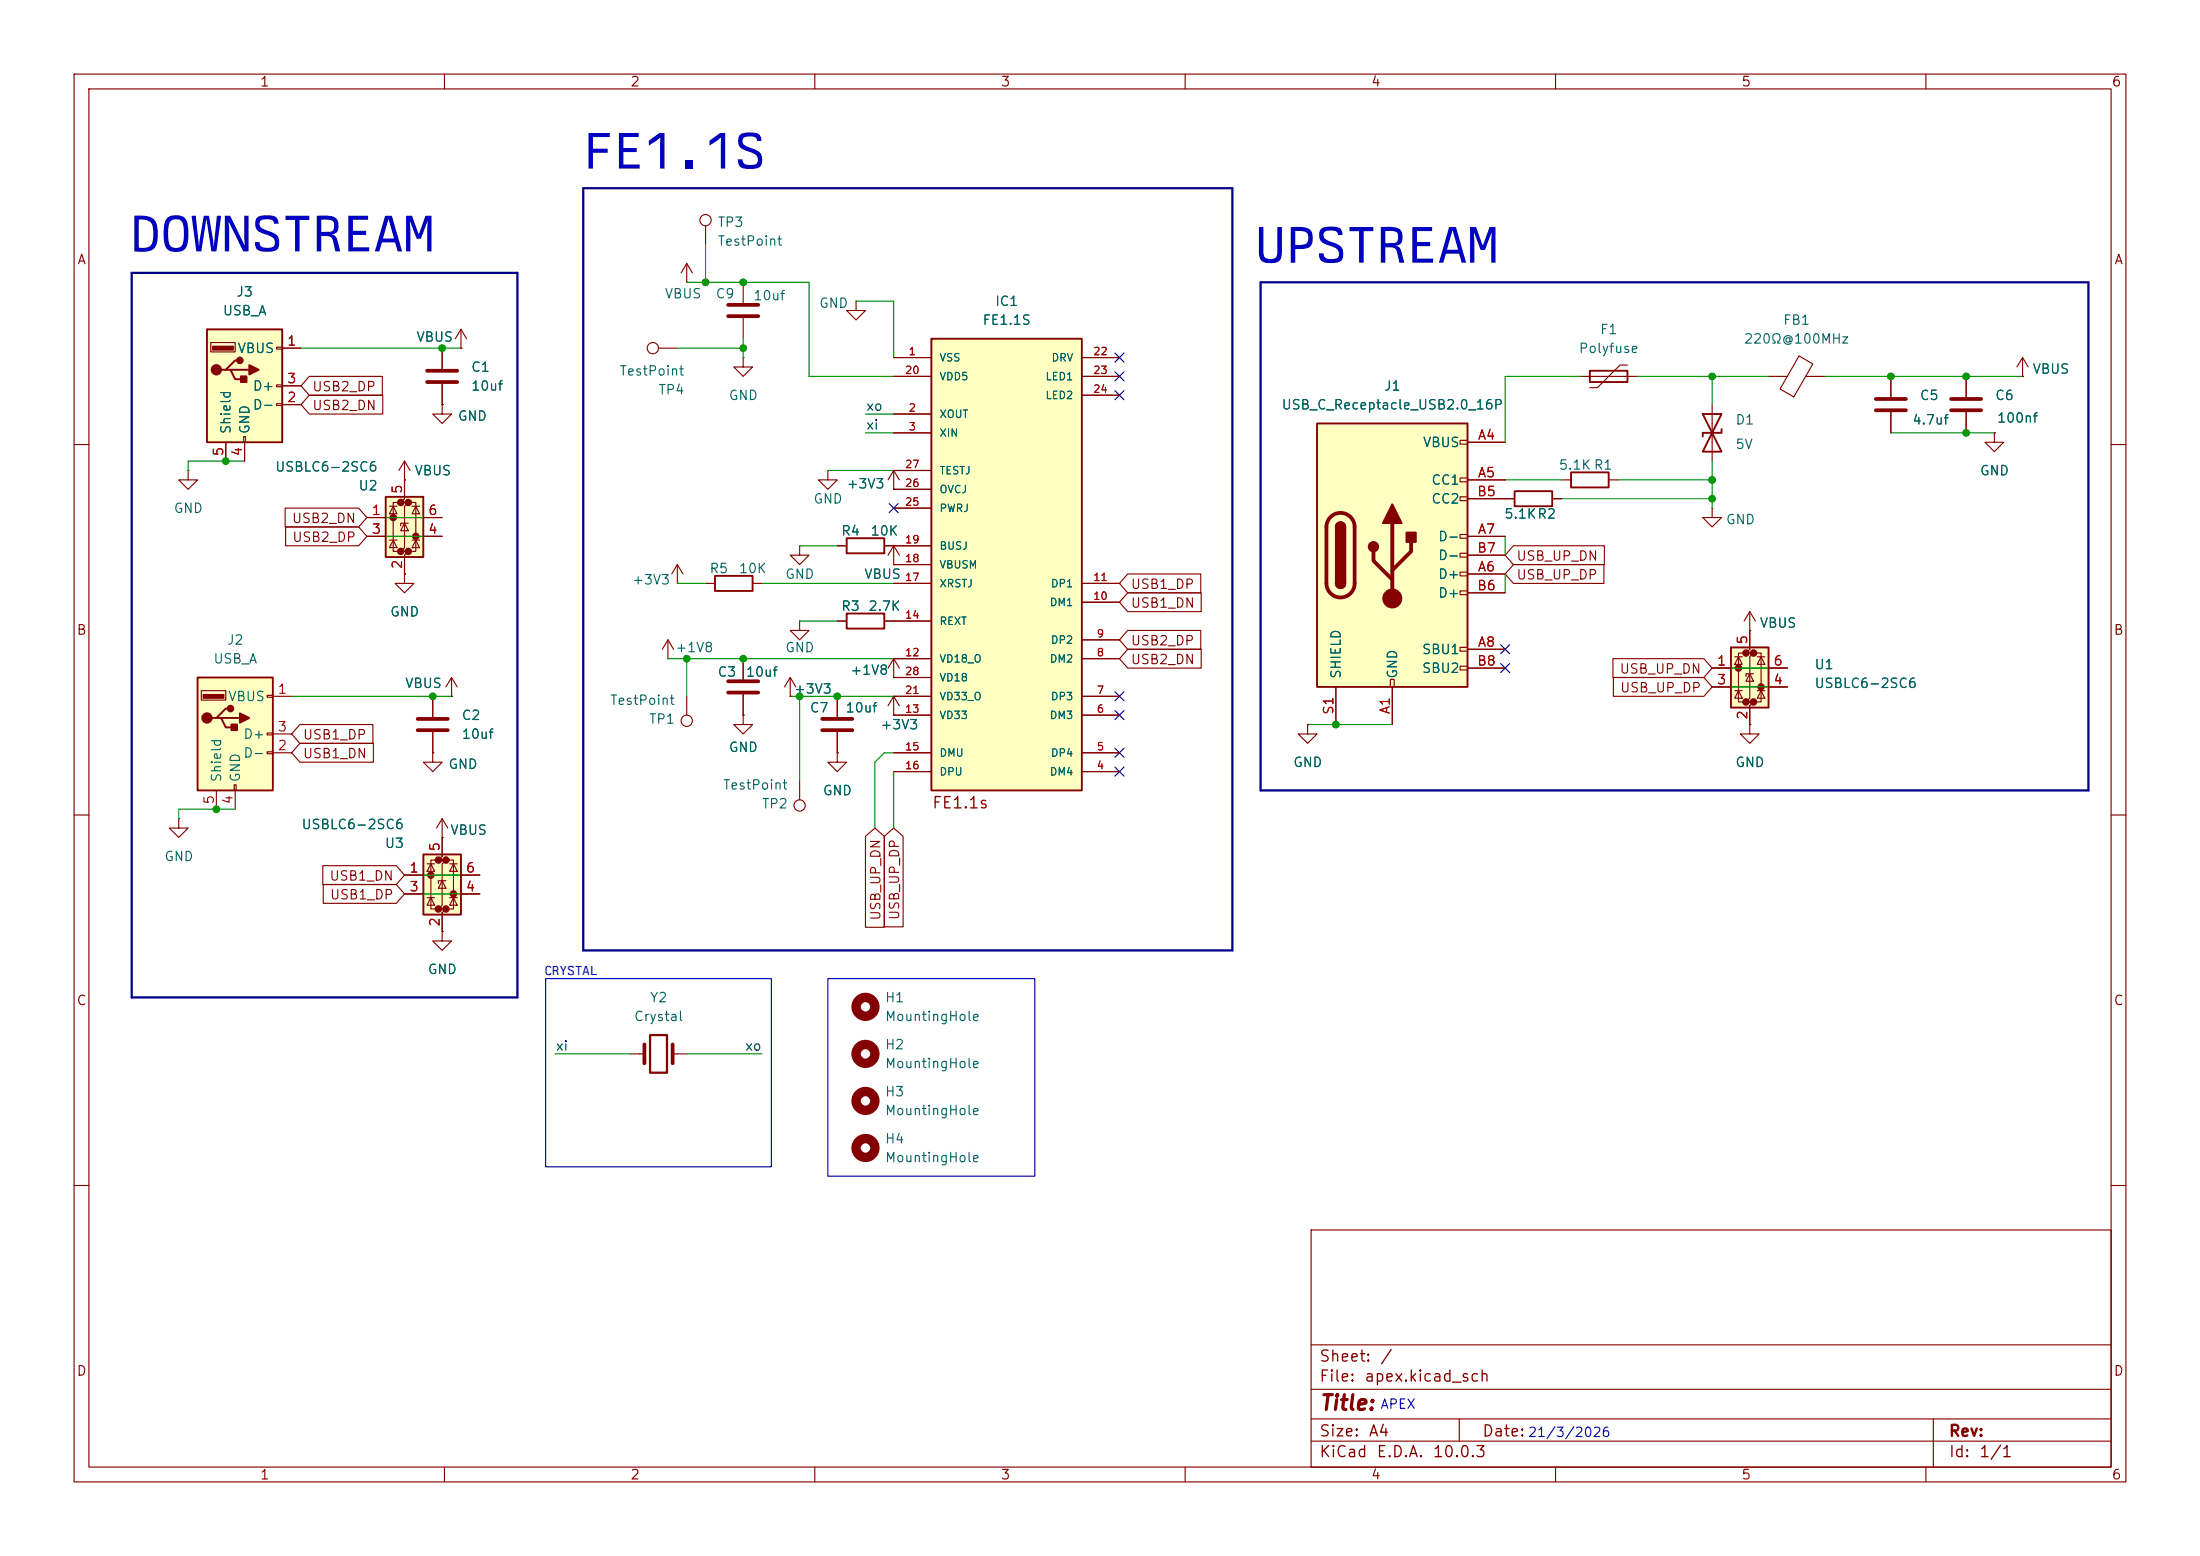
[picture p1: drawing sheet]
<svg xmlns="http://www.w3.org/2000/svg" width="297mm" height="210mm" viewBox="0 0 297 210" stroke-linecap="round" stroke-linejoin="round" font-family="sans-serif">
<g fill="none" stroke="#840000" stroke-width=".15">
<path d="M10 10h277v190h-277zM12 12h273v186h-273zM60 10v2M110 10v2M160 10v2M210 10v2M260 10v2M10 60h2M25.4 63.5v1.3h1.3l-1.3 1.2-1.3-1.2h1.3M25.4 63.5h.1M113 73.7h1.3M119.4 73.7h1.2"/>
<path d="M120.6 66h.1M120.6 63.5l-.7 1.3M120.6 63.5l.8 1.3M120.6 63.5v2.5M285 60h2M10 110h2M285 110h2M10 160h2M177 166h108v32h-108zM285 160h2M60 198v2M110 198v2"/>
<path d="M160 198v2M177 194.5h108M177 191.5h108M177 187.5h108M177 181.5h108M197 191.5v3M210 198v2M260 198v2M261 191.5v6.5"/>
</g>
<path d="M114.3 72.6h5.1v2.1h-5.1z" fill="none" stroke="#840000" stroke-width=".25"/>
<path d="M27.9 44.5h10.2v15.2h-10.2z" fill="#ffffc2"/>
<path d="M27.9 44.5h10.2v15.2h-10.2zM30.5 49.9h.6l.6 1.3h1.3M31.1 49.9h2.6M32.4 48.6h-.7l-1.2 1.3h-.7" fill="none" stroke="#840000" stroke-width=".25"/>
<g fill="#840000" stroke="#840000" stroke-width=".25">
<path d="M32.5 50.8h.8v.8h-.8z"/>
<path d="M33.7 49.3l1.2 .6-1.2 .6z"/>
<circle cx="29.2" cy="49.9" r=".63"/>
<circle cx="32.4" cy="48.6" r=".38"/>
</g>
<path d="M28.7 46.7h2.8v.5h-2.8z" fill="#840000" stroke="#840000" stroke-width=".15"/>
<g fill="none" stroke="#840000" stroke-width=".15">
<path d="M28.4 46.2h3.3v1.3h-3.3zM30.5 59.7v2.5M32.9 58.9h.2v.8h-.2zM33 59.7v2.5M37.3 46.9h.8v.2h-.8zM37.3 51.9h.8v.3h-.8zM37.3 54.5h.8v.2h-.8zM38.1 47h2.5M38.1 54.6h2.5M38.1 52.1h2.5M59.7 54.6v1.3h1.3l-1.3 1.3-1.3-1.3h1.3M59.7 54.6h.1"/>
<path d="M59.7 47v2.8M59.7 51.8v2.8M54.6 64.8h.1M54.6 77.5v1.2h1.3l-1.3 1.3-1.3-1.3h1.3M54.6 77.5h.1M54.6 62.2l-.8 1.3M54.6 62.2l.8 1.3M54.6 62.2v2.6M111.8 63.5v1.3h1.2l-1.2 1.2-1.3-1.2h1.3M111.8 63.5h.1M92.7 94v2.5M100.3 96.5v1.3h1.3l-1.3 1.3-1.2-1.3h1.2"/>
<path d="M100.3 96.5h.1M100.3 88.9v2.8M100.3 93.7v2.8M113 94v2.8M113 98.8v2.8M107.9 105.4v2.6M113 101.6v1.3h1.3l-1.3 1.2-1.2-1.2h1.2M113 101.6h.1M85.1 142.2h1.9M90.8 142.2h1.9"/>
<circle cx="92.7" cy="97.3" r=".76"/>
<circle cx="107.9" cy="108.7" r=".76"/>
</g>
<path d="M57.7 50h4M57.7 51.6h4M98.3 91.9h4.1M98.3 93.5h4.1M111 97h4.1M111 98.6h4.1M87 141v2.5M90.8 141v2.5" fill="none" stroke="#840000" stroke-width=".51"/>
<path d="M87.8 139.7h2.2v5.1h-2.2z" fill="none" stroke="#840000" stroke-width=".3"/>
<path d="M52.1 67.1h5v8.1h-5z" fill="#ffffc2"/>
<g fill="#840000" stroke="#840000" stroke-width=".51">
<circle cx="53.1" cy="69.8" r=".25"/>
<circle cx="54.1" cy="67.8" r=".25"/>
<circle cx="54.1" cy="74.4" r=".25"/>
<circle cx="55.1" cy="67.8" r=".25"/>
<circle cx="55.1" cy="74.4" r=".25"/>
<circle cx="56.1" cy="72.4" r=".25"/>
</g>
<g fill="none" stroke="#840000" stroke-width=".15">
<path d="M49.5 69.9h10.2M49.5 72.4h10.2M52.6 72.9h1M52.6 68.3h1M53.1 68.3l.5 1h-1zM53.1 72.9l.5 1h-1zM54.1 67.8h-1v6.6h1M54.6 64.8v2.5l-.5 .5h1l-.5 .5v5.6l-.5 .5h1l-.5 .5v2.6M54.6 70.6l.5 1h-1zM55.1 70.6h-1v.4M55.1 67.8h1v6.6h-1M55.6 72.9h1"/>
<path d="M55.6 68.3h1M56.1 68.3l.5 1h-1zM56.1 72.9l.5 1h-1zM120.6 76.2h.1M120.6 73.7l-.7 1.2M120.6 73.7l.8 1.2M120.6 73.7v2.5M113 83.8h1.3M119.4 83.8h1.2M120.6 96.5h.1M120.6 94v2.5M120.6 94l-.7 1.3"/>
<path d="M120.6 94l.8 1.3"/>
</g>
<path d="M52.1 67.1h5v8.1h-5zM114.3 82.8h5.1v2h-5.1z" fill="none" stroke="#840000" stroke-width=".25"/>
<path d="M125.7 45.7h20.3v61h-20.3z" fill="#ffffc2"/>
<path d="M125.7 45.7h20.3v61h-20.3zM96.5 77.7h5.1v2.1h-5.1z" fill="none" stroke="#840000" stroke-width=".25"/>
<g fill="none" stroke="#840000" stroke-width=".15">
<path d="M100.3 38.1v2.8M100.3 42.9v2.8M120.6 48.3h5.1M120.6 55.9h5.1M120.6 58.4h5.1M120.6 50.8h5.1M146 48.3h5.1M146 50.8h5.1M146 53.3h5.1M91.4 78.7h.1M91.4 76.2l-.7 1.3M91.4 76.2l.8 1.3"/>
<path d="M91.4 76.2v2.5M95.2 78.7h1.3M101.6 78.7h1.3M120.6 78.7h5.1M120.6 76.2h5.1M120.6 73.7h5.1M120.6 68.6h5.1M120.6 66h5.1M120.6 63.5h5.1M146 78.7h5.1M90.2 88.9h.1M90.2 86.4l-.8 1.2"/>
<path d="M90.2 86.4l.7 1.2M90.2 86.4v2.5M106.7 94h.1M106.7 91.4l-.8 1.3M106.7 91.4l.7 1.3M106.7 91.4v2.6M120.6 96.5h5.1M120.6 94h5.1M120.6 88.9h5.1M120.6 83.8h5.1M120.6 91.4h5.1M146 96.5h5.1"/>
<path d="M146 94h5.1M146 88.9h5.1M146 86.4h5.1M146 81.3h5.1M120.6 104.1h5.1M120.6 101.6h5.1M146 104.1h5.1M146 101.6h5.1"/>
</g>
<path d="M98.3 41.1h4.1M98.3 42.7h4.1" fill="none" stroke="#840000" stroke-width=".51"/>
<path d="M57.1 115.3h5.1v8.1h-5.1z" fill="#ffffc2"/>
<g fill="#840000" stroke="#840000" stroke-width=".51">
<circle cx="58.2" cy="118.1" r=".25"/>
<circle cx="59.2" cy="116.1" r=".25"/>
<circle cx="59.2" cy="122.7" r=".25"/>
<circle cx="60.2" cy="116.1" r=".25"/>
<circle cx="60.2" cy="122.7" r=".25"/>
<circle cx="61.2" cy="120.6" r=".25"/>
</g>
<g fill="none" stroke="#840000" stroke-width=".15">
<path d="M92.7 38.1h.1M92.7 35.6l-.8 1.2M92.7 35.6l.8 1.2M92.7 35.6v2.5M95.2 30.5v2.5M88.9 47h2.5M100.3 48.3v1.2h1.3l-1.3 1.3-1.2-1.3h1.2M100.3 48.3h.1M115.6 40.6v1.3h1.2l-1.2 1.3-1.3-1.3h1.3M115.6 40.6h.1M203.2 67.3h1.3M209.5 67.3h1.3"/>
<path d="M58.4 94v2.8M58.4 98.8v2.8M107.9 83.8v1.3h1.3l-1.3 1.3-1.2-1.3h1.2M107.9 83.8h.1M120.6 91.4h.1M120.6 88.9l-.7 1.3M120.6 88.9l.8 1.3M120.6 88.9v2.5M54.6 118.1h10.2M57.7 116.6h1M58.2 116.6l.5 1h-1zM58.4 101.6v1.3h1.3l-1.3 1.2-1.3-1.2h1.3"/>
<path d="M58.4 101.6h.1M59.2 116.1h-1v6.6h1M59.7 110.5v5.1l-.5 .5h1l-.5 .5v5.6l-.5 .5h1l-.5 .5v2.5M59.7 118.9l.5 1h-1zM59.7 113h.1M59.7 110.5l-.8 1.3M59.7 110.5l.8 1.3M60.2 118.9h-1v.4M60.2 116.1h1v6.6h-1M60.7 116.6h1M61.2 116.6l.5 1h-1zM54.6 120.7h10.2"/>
<path d="M57.7 121.2h1M58.2 121.2l.5 1h-1zM59.7 125.7v1.3h1.3l-1.3 1.3-1.3-1.3h1.3M59.7 125.7h.1M60.7 121.2h1M61.2 121.2l.5 1h-1z"/>
<circle cx="95.2" cy="29.7" r=".76"/>
<circle cx="88.1" cy="47" r=".76"/>
</g>
<path d="M204.5 66.3h5v2h-5zM57.1 115.3h5.1v8.1h-5.1z" fill="none" stroke="#840000" stroke-width=".25"/>
<path d="M56.4 97h4.1M56.4 98.6h4.1" fill="none" stroke="#840000" stroke-width=".51"/>
<path d="M26.7 91.4h10.1v15.3h-10.1z" fill="#ffffc2"/>
<path d="M214.6 50h5.1v1.6h-5.1zM229.9 55.9h2.5l-2.5 5.1h2.5zM232.4 57.9v.5h-2.5v.5M212.1 63.8h5.1v2h-5.1zM26.7 91.4h10.1v15.3h-10.1zM29.2 96.9h.6l.7 1.3h1.2M29.8 96.9h2.6M31.1 95.6h-.6l-1.3 1.3h-.6" fill="none" stroke="#840000" stroke-width=".25"/>
<g fill="#840000" stroke="#840000" stroke-width=".25">
<path d="M31.2 97.8h.8v.8h-.8z"/>
<path d="M32.4 96.3l1.3 .6-1.3 .6z"/>
<circle cx="27.9" cy="96.9" r=".63"/>
<circle cx="31.1" cy="95.6" r=".38"/>
</g>
<path d="M27.4 93.7h2.8v.5h-2.8z" fill="#840000" stroke="#840000" stroke-width=".15"/>
<g fill="none" stroke="#840000" stroke-width=".15">
<path d="M62.2 47h.1M62.2 44.5l-.7 1.2M62.2 44.5l.8 1.2M62.2 44.5v2.5M213.4 50.8h7.6M219.7 49.3h-1l-3.1 3h-1M231.1 54.6v7.6M238.8 50.8h2.5M242.9 48l1.8 1.1-2.5 4.5-1.9-1.1zM243.8 50.8h2.6M255.3 50.8v2.8M255.3 55.6v2.8"/>
<path d="M265.4 50.8v2.8M265.4 55.6v2.8M269.2 58.4v1.3h1.3l-1.3 1.3-1.2-1.3h1.2M269.2 58.4h.1M273 50.8h.1M273 48.3l-.7 1.2M273 48.3l.8 1.2M273 48.3v2.5M107.9 73.7v1.2h1.3l-1.3 1.3-1.2-1.3h1.2M107.9 73.7h.1M210.8 64.8h1.3M217.2 64.8h1.2"/>
<path d="M231.1 68.6v1.3h1.3l-1.3 1.2-1.2-1.2h1.2M231.1 68.6h.1M27.2 93.2h3.3v1.3h-3.3zM36.1 93.9h.7v.2h-.7zM36.1 98.9h.7v.3h-.7zM36.8 94h2.6M36.8 99.1h2.6M61 94h.1M61 91.4l-.8 1.3M61 91.4l.7 1.3M61 91.4v2.6M24.1 110.5v1.3h1.3l-1.3 1.2-1.2-1.2h1.2"/>
<path d="M24.1 110.5h.1M29.2 106.7v2.5M31.6 105.9h.3v.8h-.3zM31.7 106.7v2.5M36.1 101.5h.7v.2h-.7zM36.8 101.6h2.6"/>
</g>
<path d="M253.2 53.8h4.1M253.2 55.4h4.1M263.4 53.8h4.1M263.4 55.4h4.1" fill="none" stroke="#840000" stroke-width=".51"/>
<path d="M177.8 57.2h20.3v35.5h-20.3z" fill="#ffffc2"/>
<g fill="none" stroke="#840000" stroke-width=".15">
<path d="M197.1 59.4h1v.5h-1zM198.1 59.7h5.1M197.1 64.5h1v.5h-1zM197.1 67.1h1v.5h-1zM197.1 72.1h1v.5h-1zM197.1 74.7h1v.5h-1zM197.1 77.2h1v.5h-1zM197.1 79.8h1v.5h-1zM198.1 64.8h5.1M198.1 77.5h5.1M198.1 72.4h5.1M198.1 67.3h5.1"/>
<path d="M198.1 74.9h5.1M180.3 92.7v5.1M187.7 91.7h.5v1h-.5zM188 92.7v5.1M197.1 87.4h1v.5h-1zM197.1 89.9h1v.5h-1zM198.1 87.6h5.1M198.1 80h5.1M198.1 90.2h5.1"/>
</g>
<path d="M177.8 57.2h20.3v35.5h-20.3zM180.3 71.1a.64 .64 0 0 1 .7-.6 .64 .64 0 0 1 .6 .6M180.3 78.7a.64 .64 0 0 0 .7 .7 .64 .64 0 0 0 .6-.7" fill="none" stroke="#840000" stroke-width=".25"/>
<path d="M179.6 69.8a1.9 1.9 0 0 1 2.1-.4 1.9 1.9 0 0 1 1.2 1.7v7.6a1.91 1.91 0 0 1-1.9 1.9 1.91 1.91 0 0 1-1.9-1.9v-7.6a1.9 1.9 0 0 1 .5-1.3zM185.4 74.4v1.3l2.6 2.5M188 70.6v10.2M190.5 73.2v1.2l-2.5 2.6" fill="none" stroke="#840000" stroke-width=".51"/>
<g fill="#840000" stroke="#840000" stroke-width=".25">
<path d="M180.3 71.1h1.3v7.6h-1.3z"/>
<path d="M180.5 70.7a.64 .64 0 0 1 .7-.2 .64 .64 0 0 1 .4 .6h-1.3z"/>
<path d="M180.3 78.7h1.3a.64 .64 0 0 1-.6 .7 .64 .64 0 0 1-.7-.7z"/>
<path d="M188 68.1l1.2 2.5h-2.5z"/>
<path d="M189.9 71.9h1.2v1.3h-1.2z"/>
<circle cx="185.4" cy="73.8" r=".63"/>
</g>
<circle cx="188" cy="80.8" r="1.27" fill="#840000" stroke="#840000" stroke-width=".15"/>
<path d="M233.7 87.4h5.1v8.1h-5.1z" fill="#ffffc2"/>
<g fill="#840000" stroke="#840000" stroke-width=".51">
<circle cx="234.7" cy="90.2" r=".25"/>
<circle cx="235.7" cy="88.1" r=".25"/>
<circle cx="235.7" cy="94.7" r=".25"/>
<circle cx="236.7" cy="88.1" r=".25"/>
<circle cx="236.7" cy="94.7" r=".25"/>
<circle cx="237.7" cy="92.7" r=".25"/>
</g>
<g fill="none" stroke="#840000" stroke-width=".15">
<path d="M30.5 59.7v2.5M33 59.7v2.5M38.1 47h2.5M38.1 54.6h2.5M38.1 52.1h2.5M41.8 53.3h9.9v2.6h-9.9l-1.2-1.3zM41.8 50.8h9.8v2.5h-9.8l-1.2-1.2zM59.7 54.6h.1M59.7 47v2.8M59.7 51.8v2.8M62.2 47h.1M120.6 48.3h5.1"/>
<path d="M120.6 55.9h5.1M120.6 58.4h5.1M120.6 50.8h5.1M146 48.3h5.1M146 50.8h5.1M146 53.3h5.1M198.1 59.7h5.1M255.3 50.8v2.8M255.3 55.6v2.8M265.4 50.8v2.8M265.4 55.6v2.8M269.2 58.4h.1"/>
<path d="M273 50.8h.1M38.5 68.6h9.9l1.1 1.3-1.1 1.2h-9.9zM38.6 71.1h9.8l1.1 1.3-1.1 1.3h-9.8zM49.5 69.9h2.6M49.5 72.4h2.6M54.6 64.8h.1M54.6 77.5h.1M54.6 64.8v2.5M54.6 74.9v2.6M57.1 69.9h2.6M57.1 72.4h2.6M113 73.7h1.3"/>
<path d="M119.4 73.7h6.3M120.6 76.2h.1M120.6 66h.1M120.6 78.7h5.1M120.6 76.2h5.1M120.6 68.6h5.1M120.6 66h5.1M120.6 63.5h5.1M146 78.7h5.1M152.2 77.5h9.9v2.5h-9.9l-1.1-1.3zM198.1 72.4h5.1M198.1 64.8h5.1"/>
<path d="M198.1 77.5h5.1M198.1 67.3h6.4M198.1 74.9h5.1M204.3 76.2h12.2v2.5h-12.2l-1.1-1.2zM204.3 73.7h12.3v2.5h-12.3l-1.1-1.3zM209.5 67.3h1.3M40.5 97.8h9.8v2.5h-9.8l-1.1-1.2zM58.4 94v2.8M58.4 98.8v2.8M61 94h.1M100.3 96.5h.1M100.3 88.9v2.8"/>
<path d="M100.3 93.7v2.8M106.7 94h.1M113 83.8h1.3M113 94v2.8M113 98.8v2.8M119.4 83.8h6.3M120.6 96.5h.1M120.6 91.4h.1M120.6 96.5h5.1M120.6 94h5.1M120.6 88.9h5.1M120.6 91.4h5.1"/>
<path d="M146 96.5h5.1M146 94h5.1M146 88.9h5.1M146 86.4h5.1M146 81.3h5.1M152.2 87.6h10v2.6h-10l-1.1-1.3zM152.2 85.1h9.9v2.5h-9.9l-1.1-1.2zM152.2 80h10v2.6h-10l-1.1-1.3zM176.5 97.8v1.3h1.3l-1.3 1.2-1.2-1.2h1.2M176.5 97.8h.1M180.3 92.7v5.1M188 92.7v5.1"/>
<path d="M198.1 90.2h5.1M198.1 87.6h5.1M198.1 80h5.1M217.7 88.9h12.3l1.1 1.3-1.1 1.2h-12.3zM217.8 91.4h12.2l1.1 1.3-1.1 1.3h-12.2zM231.1 90.2h10.2M231.1 92.7h10.2M234.2 93.2h1M234.2 88.6h1M234.7 88.6l.5 1.1h-1zM234.7 93.2l.5 1h-1zM235.7 88.1h-1v6.6h1"/>
<path d="M236.2 82.6v5l-.5 .5h1l-.5 .5v5.6l-.5 .5h1l-.5 .6v2.5M236.2 90.9l.5 1h-1zM236.2 85.1h.1M236.2 97.8v1.3h1.3l-1.3 1.2-1.3-1.2h1.3M236.2 97.8h.1M236.2 82.6l-.7 1.2M236.2 82.6l.8 1.2M236.7 90.9h-1v.4M236.7 88.1h1v6.6h-1M237.2 93.2h1.1M237.2 88.6h1.1M237.7 88.6l.6 1.1h-1.1z"/>
<path d="M237.7 93.2l.6 1h-1.1zM40.5 100.3h9.9v2.6h-9.9l-1.1-1.3zM43.6 116.8h9.9l1.1 1.3-1.1 1.3h-9.9zM43.6 119.4h9.9l1.1 1.3-1.1 1.2h-9.9zM54.6 118.1h2.5M58.4 101.6h.1M59.7 113h.1M59.7 113v2.6M62.2 118.1h2.6M113 101.6h.1M116.8 112.9l1.3-1.1 1.3 1.1v12.3h-2.6zM119.4 112.9l1.2-1.1 1.3 1.1v12.2h-2.5z"/>
<path d="M120.6 104.1h5.1M120.6 101.6h5.1M146 104.1h5.1M146 101.6h5.1M54.6 120.7h2.5M59.7 125.7h.1M59.7 123.2v2.5M62.2 120.7h2.6"/>
</g>
<path d="M233.7 87.4h5.1v8.1h-5.1z" fill="none" stroke="#840000" stroke-width=".25"/>
<g fill="none" stroke="#840000" stroke-width="1.3">
<circle cx="116.8" cy="135.9" r="1.27"/>
<circle cx="116.8" cy="142.2" r="1.27"/>
<circle cx="116.8" cy="148.6" r="1.27"/>
<circle cx="116.8" cy="154.9" r="1.27"/>
</g>
<path d="M17.8 36.8h52v97.8h-52zM78.7 25.4h87.7v102.9h-87.7zM170.2 38.1h111.7v68.6h-111.7z" fill="none" stroke="#000084" stroke-width=".3"/>
<g fill="none" stroke="#009600" stroke-width=".15">
<path d="M92.7 38.1h16.5v12.7h11.4M95.2 33v5.1M40.6 47h21.6M91.4 47h8.9M100.3 45.7v2.6M115.6 40.6h5v7.7M116.8 58.4h3.8M116.8 55.9h3.8M213.4 50.8h-10.2v8.9M221 50.8h17.8M231.1 50.8v3.8M246.4 50.8h26.6"/>
<path d="M255.3 58.4h13.9M33 62.2h-7.6v1.3M49.5 69.9h10.2M49.5 72.4h10.2M91.4 78.7h3.8M102.9 78.7h17.7M107.9 73.7h5.1M111.8 63.5h8.8M203.2 64.8h7.6M203.2 72.4v2.5M203.2 77.5v2.5M210.8 67.3h20.3"/>
<path d="M218.4 64.8h12.7M231.1 62.2v6.4M39.4 94h21.6M90.2 88.9h30.4M92.7 88.9v5.1M106.7 94h13.9M107.9 83.8h5.1M107.9 94v11.4M176.5 97.8h11.5M231.1 92.7h10.2M231.1 90.2h10.2M31.7 109.2h-7.6v1.3"/>
<path d="M54.6 118.1h10.2M120.6 104.1v7.7M120.6 101.6h-1.2l-1.3 1.3v8.9M54.6 120.7h10.2M74.9 142.2h10.2M92.7 142.2h10.2"/>
</g>
<g fill="none" stroke="#000084" stroke-width=".15">
<path d="M150.5 47.7l1.2 1.2M150.5 52.7l1.2 1.2M150.5 50.2l1.2 1.2M151.7 47.7l-1.2 1.2M151.7 52.7l-1.2 1.2M151.7 50.2l-1.2 1.2M120 68l1.3 1.2M121.3 68l-1.3 1.2M150.5 95.9l1.2 1.2M150.5 93.4l1.2 1.2M151.7 95.9l-1.2 1.2M151.7 93.4l-1.2 1.2"/>
<path d="M202.6 87l1.2 1.2M202.6 89.6l1.2 1.2M203.8 87l-1.2 1.2M203.8 89.6l-1.2 1.2M150.5 101l1.2 1.2M150.5 103.5l1.2 1.2M151.7 101l-1.2 1.2M151.7 103.5l-1.2 1.2"/>
</g>
<path d="M73.7 132.1h30.4v25.4h-30.4zM111.8 132.1h27.9v26.7h-27.9z" fill="none" stroke="#0000c2" stroke-width=".15"/>
<g fill="#009600" stroke="#009600" stroke-width=".14">
<circle cx="180.3" cy="97.8" r=".46"/>
<circle cx="231.1" cy="64.8" r=".46"/>
<circle cx="231.1" cy="67.3" r=".46"/>
<circle cx="231.1" cy="50.8" r=".46"/>
<circle cx="255.3" cy="50.8" r=".46"/>
<circle cx="95.2" cy="38.1" r=".46"/>
<circle cx="100.3" cy="47" r=".46"/>
<circle cx="100.3" cy="38.1" r=".46"/>
<circle cx="113" cy="94" r=".46"/>
<circle cx="107.9" cy="94" r=".46"/>
<circle cx="92.7" cy="88.9" r=".46"/>
<circle cx="100.3" cy="88.9" r=".46"/>
<circle cx="29.2" cy="109.2" r=".46"/>
<circle cx="58.4" cy="94" r=".46"/>
<circle cx="30.5" cy="62.2" r=".46"/>
<circle cx="59.7" cy="47" r=".46"/>
<circle cx="265.4" cy="50.8" r=".46"/>
<circle cx="265.4" cy="58.4" r=".46"/>
</g>
<g font-size="7.1" fill="#0000c2">
<text x="78.7" y="22.8">FE1.1S</text>
<text x="17.5" y="33.9">DOWNSTREAM</text>
<text x="169.4" y="35.5">UPSTREAM</text>
</g>
<text font-size="2" fill="#840000" x="178" y="190.8">Title:</text>
<text font-size="1.8" fill="#0000c2" x="73.5" y="131.6">CRYSTAL</text>
<g font-size="1.5" fill="#840000">
<text x="125.7" y="109.5">FE1.1s</text>
<text x="178" y="184.2">Sheet:</text>
<text x="186.2" y="184.2">/</text>
<text x="178" y="186.9">File:</text>
<text x="184.1" y="186.9">apex.kicad_sch</text>
<text x="178" y="197.1">KiCad</text>
<text x="178" y="194.3">Size:</text>
<text x="184.7" y="194.3">A4</text>
<text x="185.7" y="197.1">E.D.A.</text>
<text x="193.3" y="197.1">10.0.3</text>
<text x="200" y="194.3">Date:</text>
<text x="263" y="194.3">Rev:</text>
<text x="263" y="197.1">Id:</text>
<text x="267.1" y="197.1">1/1</text>
</g>
<g font-size="1.3" fill="#840000">
<text x="35" y="12">1</text>
<text x="85" y="12">2</text>
<text x="135" y="12">3</text>
<text x="185" y="12">4</text>
<text x="235" y="12">5</text>
<text x="285" y="12">6</text>
<text x="10.3" y="36">A</text>
<text x="285.3" y="36">A</text>
<text x="42.1" y="53.1">USB2_DP</text>
<text x="42.1" y="55.7">USB2_DN</text>
<text x="39.3" y="70.9">USB2_DN</text>
<text x="39.4" y="73.5">USB2_DP</text>
<text x="204.6" y="76">USB_UP_DN</text>
<text x="152.6" y="82.3">USB1_DN</text>
<text x="152.6" y="79.8">USB1_DP</text>
<text x="204.6" y="78.5">USB_UP_DP</text>
<text x="10.3" y="86">B</text>
<text x="152.6" y="90">USB2_DN</text>
<text x="152.6" y="87.4">USB2_DP</text>
<text x="285.3" y="86">B</text>
<text x="218.6" y="91.2">USB_UP_DN</text>
<text x="218.6" y="93.8">USB_UP_DP</text>
<text x="40.8" y="100.1">USB1_DP</text>
<text x="40.8" y="102.7">USB1_DN</text>
<text x="44.4" y="119.2">USB1_DN</text>
<text x="44.5" y="121.7">USB1_DP</text>
<text x="119.2" y="124.3" transform="rotate(-90 119.2 124.3)">USB_UP_DN</text>
<text x="121.7" y="124.3" transform="rotate(-90 121.7 124.3)">USB_UP_DP</text>
<text x="10.3" y="136">C</text>
<text x="285.3" y="136">C</text>
<text x="10.3" y="186">D</text>
<text x="285.3" y="186">D</text>
<text x="35" y="200">1</text>
<text x="85" y="200">2</text>
<text x="135" y="200">3</text>
<text x="185" y="200">4</text>
<text x="235" y="200">5</text>
<text x="285" y="200">6</text>
</g>
<g font-size="1.3" fill="#006464">
<text x="96.8" y="30.9">TP3</text>
<text x="96.8" y="33.5">TestPoint</text>
<text x="31.8" y="40.3">J3</text>
<text x="89.7" y="40.6">VBUS</text>
<text x="96.5" y="40.6">C9</text>
<text x="101.6" y="40.8">10uf</text>
<text x="110.5" y="41.9">GND</text>
<text x="134.2" y="41.6">IC1</text>
<text x="30" y="42.9">USB_A</text>
<text x="32" y="48">VBUS</text>
<text x="56.1" y="46.4">VBUS</text>
<text x="132.6" y="44.2">FE1.1S</text>
<text x="213" y="48">Polyfuse</text>
<text x="215.9" y="45.4">F1</text>
<text x="235.3" y="46.7">220Ω@100MHz</text>
<text x="240.6" y="44.2">FB1</text>
<text x="34" y="53">D+</text>
<text x="63.5" y="50.5">C1</text>
<text x="63.5" y="53">10uf</text>
<text x="83.5" y="51">TestPoint</text>
<text x="88.8" y="53.5">TP4</text>
<text x="186.8" y="53">J1</text>
<text x="274.3" y="50.8">VBUS</text>
<text x="31.5" y="58.7" transform="rotate(-90 31.5 58.7)">Shield</text>
<text x="34" y="58.7" transform="rotate(-90 34 58.7)">GND</text>
<text x="34" y="55.6">D-</text>
<text x="61.7" y="57.1">GND</text>
<text x="98.3" y="54.3">GND</text>
<text x="172.9" y="55.6">USB_C_Receptacle_USB2.0_16P</text>
<text x="234.2" y="57.6">D1</text>
<text x="258.1" y="57.6">4.7uf</text>
<text x="259.1" y="54.3">C5</text>
<text x="269.2" y="54.3">C6</text>
<text x="269.5" y="57.4">100nf</text>
<text x="37.1" y="64">USBLC6-2SC6</text>
<text x="55.9" y="64.5">VBUS</text>
<text x="192" y="60.7">VBUS</text>
<text x="193.2" y="65.7">CC1</text>
<text x="210.3" y="63.7">5.1K R1</text>
<text x="234.2" y="60.9">5V</text>
<text x="267.2" y="64.5">GND</text>
<text x="23.4" y="69.6">GND</text>
<text x="48.3" y="66.5">U2</text>
<text x="109.7" y="68.3">GND</text>
<text x="114.2" y="66.2">+3V3</text>
<text x="193.2" y="68.3">CC2</text>
<text x="203" y="70.3">5.1KR2</text>
<text x="232.9" y="71.1">GND</text>
<text x="95.7" y="77.7">R5</text>
<text x="99.7" y="77.7">10K</text>
<text x="113.5" y="72.6">R4</text>
<text x="117.4" y="72.6">10K</text>
<text x="194.1" y="73.4">D-</text>
<text x="194.1" y="75.9">D-</text>
<text x="52.6" y="83.5">GND</text>
<text x="85.2" y="79.2">+3V3</text>
<text x="105.9" y="78.4">GND</text>
<text x="113.5" y="82.8">R3</text>
<text x="116.6" y="78.4">VBUS</text>
<text x="117.1" y="82.8">2.7K</text>
<text x="194.1" y="78.4">D+</text>
<text x="194.1" y="81">D+</text>
<text x="28.7" y="89.9">USB_A</text>
<text x="30.6" y="87.3">J2</text>
<text x="91.1" y="88.3">+1V8</text>
<text x="105.9" y="88.3">GND</text>
<text x="191.9" y="88.6">SBU1</text>
<text x="237.5" y="85">VBUS</text>
<text x="30.7" y="95">VBUS</text>
<text x="54.6" y="93.2">VBUS</text>
<text x="82.3" y="95.5">TestPoint</text>
<text x="96.8" y="91.6">C3</text>
<text x="100.6" y="91.6">10uf</text>
<text x="107.1" y="93.9">+3V3</text>
<text x="114.7" y="91.4">+1V8</text>
<text x="181.3" y="91.7" transform="rotate(-90 181.3 91.7)">SHIELD</text>
<text x="188.9" y="91.7" transform="rotate(-90 188.9 91.7)">GND</text>
<text x="191.9" y="91.1">SBU2</text>
<text x="244.9" y="93.2">USBLC6-2SC6</text>
<text x="244.9" y="90.6">U1</text>
<text x="32.8" y="100">D+</text>
<text x="62.2" y="97.5">C2</text>
<text x="62.2" y="100">10uf</text>
<text x="87.5" y="98">TP1</text>
<text x="98.3" y="101.8">GND</text>
<text x="109.2" y="96.5">C7</text>
<text x="114.1" y="96.5">10uf</text>
<text x="118.8" y="98.8">+3V3</text>
<text x="30.2" y="105.7" transform="rotate(-90 30.2 105.7)">Shield</text>
<text x="32.7" y="105.7" transform="rotate(-90 32.7 105.7)">GND</text>
<text x="32.8" y="102.6">D-</text>
<text x="60.4" y="104.1">GND</text>
<text x="97.5" y="106.9">TestPoint</text>
<text x="111" y="107.7">GND</text>
<text x="174.5" y="103.8">GND</text>
<text x="234.2" y="103.8">GND</text>
<text x="40.6" y="112.2">USBLC6-2SC6</text>
<text x="60.7" y="113">VBUS</text>
<text x="102.8" y="109.4">TP2</text>
<text x="22.1" y="116.5">GND</text>
<text x="51.9" y="114.8">U3</text>
<text x="57.7" y="131.8">GND</text>
<text x="87.6" y="135.6">Y2</text>
<text x="119.4" y="135.6">H1</text>
<text x="85.5" y="138.1">Crystal</text>
<text x="119.4" y="138.1">MountingHole</text>
<text x="119.4" y="141.9">H2</text>
<text x="119.4" y="148.3">H3</text>
<text x="119.4" y="144.5">MountingHole</text>
<text x="119.4" y="150.8">MountingHole</text>
<text x="119.4" y="154.6">H4</text>
<text x="119.4" y="157.2">MountingHole</text>
</g>
<g font-size="1.3" fill="#a90000">
<text x="38.7" y="47">1</text>
<text x="38.7" y="52">3</text>
<text x="38.7" y="54.6">2</text>
<text x="199.4" y="59.7">A4</text>
<text x="30.5" y="61.7" transform="rotate(-90 30.5 61.7)">5</text>
<text x="33" y="61.7" transform="rotate(-90 33 61.7)">4</text>
<text x="199.4" y="64.7">A5</text>
<text x="50.1" y="69.8">1</text>
<text x="54.6" y="66.7" transform="rotate(-90 54.6 66.7)">5</text>
<text x="57.7" y="69.8">6</text>
<text x="199.3" y="67.3">B5</text>
<text x="50.1" y="72.4">3</text>
<text x="54.6" y="76.9" transform="rotate(-90 54.6 76.9)">2</text>
<text x="57.7" y="72.4">4</text>
<text x="199.3" y="74.9">B7</text>
<text x="199.4" y="77.4">A6</text>
<text x="199.4" y="72.4">A7</text>
<text x="199.3" y="80">B6</text>
<text x="199.4" y="87.6">A8</text>
<text x="236.2" y="87.1" transform="rotate(-90 236.2 87.1)">5</text>
<text x="37.4" y="94">1</text>
<text x="199.3" y="90.1">B8</text>
<text x="231.7" y="90.1">1</text>
<text x="231.7" y="92.7">3</text>
<text x="239.3" y="92.7">4</text>
<text x="239.3" y="90.1">6</text>
<text x="37.4" y="101.6">2</text>
<text x="37.4" y="99">3</text>
<text x="180.3" y="96.6" transform="rotate(-90 180.3 96.6)">S1</text>
<text x="187.9" y="96.5" transform="rotate(-90 187.9 96.5)">A1</text>
<text x="236.2" y="97.2" transform="rotate(-90 236.2 97.2)">2</text>
<text x="29.2" y="108.7" transform="rotate(-90 29.2 108.7)">5</text>
<text x="31.7" y="108.7" transform="rotate(-90 31.7 108.7)">4</text>
<text x="55.2" y="118.1">1</text>
<text x="59.7" y="115" transform="rotate(-90 59.7 115)">5</text>
<text x="62.8" y="118.1">6</text>
<text x="55.2" y="120.6">3</text>
<text x="59.7" y="125.2" transform="rotate(-90 59.7 125.2)">2</text>
<text x="62.8" y="120.6">4</text>
</g>
<g font-size="1.3" fill="#0f0f0f">
<text x="116.8" y="55.8">xo</text>
<text x="116.8" y="58.3">xi</text>
<text x="74.9" y="142.1">xi</text>
<text x="100.5" y="142.1">xo</text>
</g>
<g font-size="1.3" fill="#0000c2">
<text x="186.3" y="190.5">APEX</text>
<text x="206.2" y="194.3">21/3/2026</text>
</g>
<g font-size="1" fill="#a90000">
<text x="122.1" y="50.7">20</text>
<text x="122.6" y="48.2">1</text>
<text x="147.5" y="48.2">22</text>
<text x="147.5" y="50.7">23</text>
<text x="147.5" y="53.3">24</text>
<text x="122.6" y="55.8">2</text>
<text x="122.6" y="58.3">3</text>
<text x="122.1" y="66">26</text>
<text x="122.1" y="63.4">27</text>
<text x="122.1" y="68.5">25</text>
<text x="122.1" y="76.1">18</text>
<text x="122.1" y="73.6">19</text>
<text x="122.1" y="83.7">14</text>
<text x="122.1" y="78.7">17</text>
<text x="147.5" y="81.2">10</text>
<text x="147.5" y="78.7">11</text>
<text x="122.1" y="88.8">12</text>
<text x="148" y="88.8">8</text>
<text x="148" y="86.3">9</text>
<text x="122.1" y="93.9">21</text>
<text x="122.1" y="91.4">28</text>
<text x="148" y="93.9">7</text>
<text x="122.1" y="96.4">13</text>
<text x="122.1" y="101.5">15</text>
<text x="148" y="101.5">5</text>
<text x="148" y="96.4">6</text>
<text x="122.1" y="104.1">16</text>
<text x="148" y="104.1">4</text>
</g>
<g font-size="1" fill="#006464">
<text x="126.7" y="49">VSS</text>
<text x="126.7" y="51.6">VDD5</text>
<text x="141.1" y="51.6">LED1</text>
<text x="141.9" y="49">DRV</text>
<text x="126.7" y="56.7">XOUT</text>
<text x="126.7" y="59.2">XIN</text>
<text x="141.1" y="54.1">LED2</text>
<text x="126.7" y="64.3">TESTJ</text>
<text x="126.7" y="69.4">PWRJ</text>
<text x="126.7" y="66.8">OVCJ</text>
<text x="126.7" y="77">VBUSM</text>
<text x="126.7" y="74.4">BUSJ</text>
<text x="126.7" y="79.5">XRSTJ</text>
<text x="141.6" y="82.1">DM1</text>
<text x="141.8" y="79.5">DP1</text>
<text x="126.7" y="89.7">VD18_O</text>
<text x="126.7" y="84.6">REXT</text>
<text x="141.6" y="89.7">DM2</text>
<text x="141.8" y="87.1">DP2</text>
<text x="126.7" y="94.8">VD33_O</text>
<text x="126.7" y="92.2">VD18</text>
<text x="141.8" y="94.8">DP3</text>
<text x="126.7" y="97.3">VD33</text>
<text x="141.6" y="97.3">DM3</text>
<text x="126.7" y="102.4">DMU</text>
<text x="126.7" y="104.9">DPU</text>
<text x="141.6" y="104.9">DM4</text>
<text x="141.8" y="102.4">DP4</text>
</g>
</svg>
